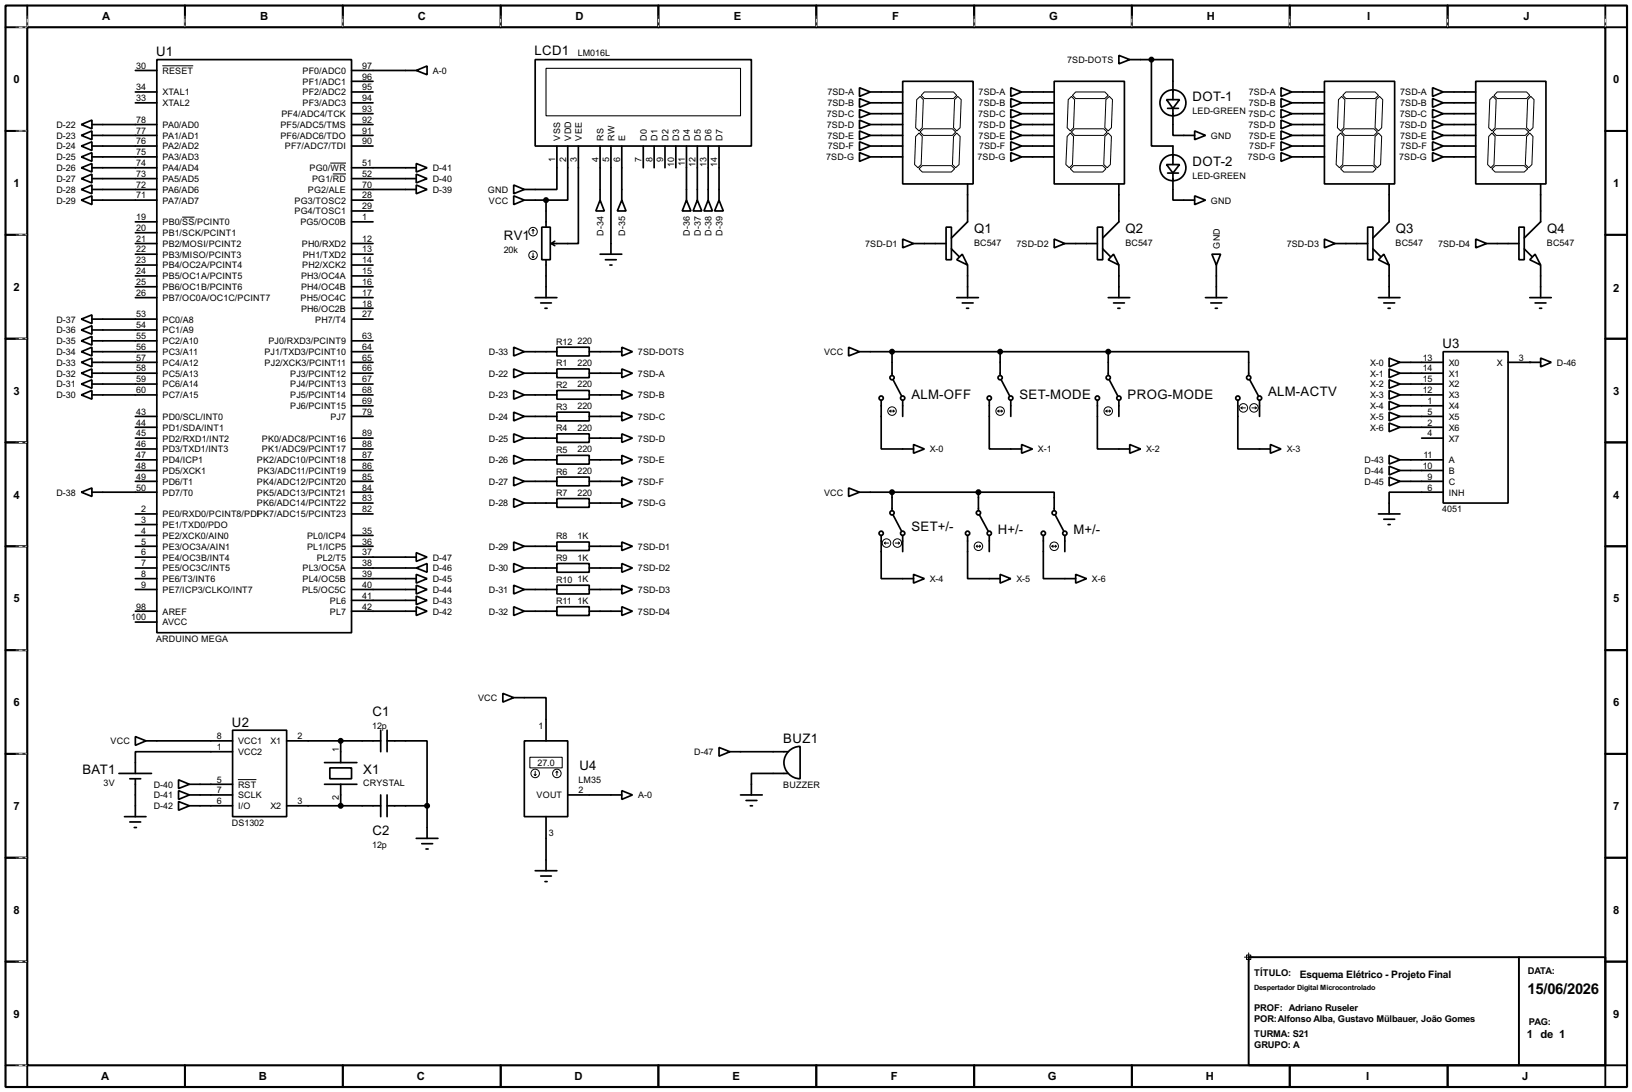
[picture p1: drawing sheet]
<svg xmlns="http://www.w3.org/2000/svg" width="383mm" height="256mm" viewBox="0 0 383 256" stroke-linecap="round" stroke-linejoin="round" font-family="sans-serif">
<path d="M1.3 1.3h381v254h-381zM6.4 6.4h370.8v243.8h-370.8z" fill="none" stroke="#000" stroke-width=".5"/>
<g fill="none" stroke="#000" stroke-width=".45">
<path d="M6.4 1.3v5.1h-5.1M43.5 1.3v5.1M80.6 1.3v5.1M117.7 1.3v5.1M154.7 1.3v5.1M191.8 1.3v5.1M228.9 1.3v5.1M266 1.3v5.1M303.1 1.3v5.1M340.2 1.3v5.1M377.2 1.3v5.1h5.1M1.3 30.8h5.1"/>
<path d="M377.2 30.8h5.1M1.3 55.2h5.1M377.2 55.2h5.1M1.3 79.6h5.1M377.2 79.6h5.1M1.3 103.9h5.1M377.2 103.9h5.1M1.3 128.3h5.1M377.2 128.3h5.1M1.3 152.7h5.1M377.2 152.7h5.1M1.3 177.1h5.1"/>
<path d="M377.2 177.1h5.1M1.3 201.5h5.1M377.2 201.5h5.1M1.3 225.9h5.1M293.4 224.8h83.8v25.4h-83.8zM356.9 224.8v25.4M377.2 225.9h5.1M1.3 250.2h5.1v5.1M43.5 250.2v5.1M80.6 250.2v5.1M117.7 250.2v5.1M154.7 250.2v5.1"/>
<path d="M191.8 250.2v5.1M228.9 250.2v5.1M266 250.2v5.1M303.1 250.2v5.1M340.2 250.2v5.1M382.3 250.2h-5.1v5.1"/>
</g>
<g fill="none" stroke="#fff" stroke-width=".23">
<path d="M3.9 6.4h2.3M6.4 3.9v2.3M43.5 3.9v2.3M80.6 3.9v2.3M117.7 3.9v2.3M154.7 3.9v2.3M191.8 3.9v2.3M228.9 3.9v2.3M266 3.9v2.3M303.1 3.9v2.3M340.2 3.9v2.3M377.2 3.9v2.3"/>
<path d="M3.9 30.8h2.3M3.9 55.2h2.3M3.9 79.6h2.3M3.9 103.9h2.3M3.9 128.3h2.3M3.9 152.7h2.3M3.9 177.1h2.3M3.9 201.5h2.3M3.9 225.9h2.3M3.9 250.2h2.3"/>
</g>
<g fill="none" stroke="#000" stroke-width=".23" stroke-dasharray=".5 1">
<path d="M3.9 6.4h2.3M6.4 3.9v2.3M43.5 3.9v2.3M80.6 3.9v2.3M117.7 3.9v2.3M154.7 3.9v2.3M191.8 3.9v2.3M228.9 3.9v2.3M266 3.9v2.3M303.1 3.9v2.3M340.2 3.9v2.3M377.2 3.9v2.3"/>
<path d="M3.9 30.8h2.3M3.9 55.2h2.3M3.9 79.6h2.3M3.9 103.9h2.3M3.9 128.3h2.3M3.9 152.7h2.3M3.9 177.1h2.3M3.9 201.5h2.3M3.9 225.9h2.3M3.9 250.2h2.3"/>
</g>
<g fill="none" stroke="#000" stroke-width=".23">
<path d="M38.2 15.5h7.2M77.6 38.3h3.7M215.2 32.1l.8-.8 .7 .8-.2 6.6-.8 .7-.8-.7zM215.4 23.4l.8-.7 .8 .7-.3 6.6-.7 .8-.8-.8zM216.2 31l.8-.7h6.8l.8 .7-.8 .8h-6.8zM216.7 38.9h6.9l.7 .8-.7 .7h-6.9l-.7-.7zM217.2 21.6h6.9l.7 .8-.7 .8h-6.9l-.7-.8zM224.3 23.4l.8-.7 .8 .7-.3 6.6-.8 .8-.7-.8zM224.8 31.3l.8 .8-.2 6.6-.8 .7-.8-.7 .3-6.6zM251 23.4l.8-.7 .7 .7-.2 6.6-.8 .8-.7-.8zM251.5 39.7l.8-.8h6.8l.8 .8-.8 .7h-6.8zM251.5 31.3l.8 .8-.3 6.6-.7 .7-.8-.7 .3-6.6z"/>
<path d="M251.8 31l.7-.7h6.9l.8 .7-.8 .8h-6.9zM252.8 21.6h6.8l.8 .8-.8 .8h-6.8l-.8-.8zM259.6 32.1l.8-.8 .8 .8-.3 6.6-.7 .7-.8-.7zM259.9 23.4l.8-.7 .7 .7-.2 6.6-.8 .8-.8-.8zM314.5 23.4l.8-.7 .7 .7-.2 6.6-.8 .8-.7-.8zM315 39.7l.8-.8h6.8l.8 .8-.8 .7h-6.8zM315 31.3l.8 .8-.3 6.6-.7 .7-.8-.7 .3-6.6zM315.3 31l.7-.7h6.9l.8 .7-.8 .8h-6.9zM316.3 21.6h6.8l.8 .8-.8 .8h-6.8l-.8-.8zM323.1 32.1l.8-.8 .8 .8-.3 6.6-.7 .7-.8-.7zM323.4 23.4l.8-.7 .7 .7-.2 6.6-.8 .8-.8-.8zM350.1 23.4l.7-.7 .8 .7-.3 6.6-.7 .8-.8-.8z"/>
<path d="M350.6 39.7l.7-.8h6.9l.8 .8-.8 .7h-6.9zM350.6 31.3l.7 .8-.2 6.6-.8 .7-.7-.7 .2-6.6zM350.8 31l.8-.7h6.8l.8 .7-.8 .8h-6.8zM351.8 21.6h6.9l.8 .8-.8 .8h-6.9l-.7-.8zM359 23.4l.7-.7 .8 .7-.3 6.6-.7 .8-.8-.8zM359.5 31.3l.7 .8-.2 6.6-.8 .7-.8-.7 .3-6.6zM42.8 51h2.9M78.2 40.9h3.1M125.3 53.9v1M125.3 59.5v1M125.3 53.9l-.3 .3M125.3 53.9l.2 .3"/>
<path d="M125 60.3l.3 .2M125.5 60.3l-.2 .2M209.1 96.6h1M209.1 96.6l.3 .2M209.4 96.3l-.3 .3M209.9 96.3l.2 .3M210.1 96.6l-.2 .2M234.5 96.6h1M234.5 96.6l.3 .2M234.8 96.3l-.3 .3M235.3 96.3l.2 .3M235.5 96.6l-.2 .2"/>
<path d="M259.9 96.6h1M259.9 96.6l.3 .2M260.2 96.3l-.3 .3M260.7 96.3l.2 .3M260.9 96.6l-.2 .2M291.6 95.8l.3 .3M291.6 95.8h1.1M291.9 95.6l-.3 .2M294.2 95.8h1M294.9 95.6l.3 .2M295.2 95.8l-.3 .3M207.8 127.6l.3 .2"/>
<path d="M207.8 127.6h1M208.1 127.3l-.3 .3M210.4 127.6h1M211.1 127.3l.3 .3M211.4 127.6l-.3 .2M229.4 128.3h1M229.4 128.3l.3 .3M229.7 128.1l-.3 .2M230.2 128.1l.2 .2M230.4 128.3l-.2 .3M247.2 128.3h1M247.2 128.3l.3 .3"/>
<path d="M247.5 128.1l-.3 .2M248 128.1l.2 .2M248.2 128.3l-.2 .3M124.5 177.9h7.6v2.5h-7.6zM55.9 183.1h4.4M125.5 181.9l.3 .3M125.8 181.2v1M126 181.9l-.2 .3M130.9 181.2l-.3 .2M130.9 181.2l.2 .2M130.9 181.2v1M292.4 224.8h2"/>
<path d="M292.9 224.3h1v1.1h-1zM293.4 223.8v2.1"/>
<circle cx="125.2" cy="60" r="1"/>
<circle cx="125.2" cy="54.4" r="1"/>
<circle cx="209.6" cy="96.6" r="1"/>
<circle cx="235" cy="96.6" r="1"/>
<circle cx="260.4" cy="96.6" r="1"/>
<circle cx="292.1" cy="95.8" r="1"/>
<circle cx="294.6" cy="95.8" r="1"/>
<circle cx="208.3" cy="127.6" r="1"/>
<circle cx="210.8" cy="127.6" r="1"/>
<circle cx="229.9" cy="128.3" r="1"/>
<circle cx="247.7" cy="128.3" r="1"/>
<circle cx="125.7" cy="181.7" r="1"/>
<circle cx="130.8" cy="181.7" r="1"/>
</g>
<g fill="none" stroke="#000" stroke-width=".4">
<path d="M31.8 16.6h5.1M36.9 14h45.7v134.6h-45.7zM82.6 16.6h15.2M82.6 19.1h5.1M97.8 16.6l2.6-1.1v2.1zM125.8 14h50.8v20.3h-50.8zM212.1 19.1h16.6v24.1h-16.6zM247.7 19.1h16.5v24.1h-16.5zM262.9 13l2.6 1-2.6 1zM265.5 14h5.1M270.6 14h5v9.4M270.6 14v20.3h5v4.4"/>
<path d="M311.2 19.1h16.5v24.1h-16.5zM346.8 19.1h16.5v24.1h-16.5zM19.1 29.3l2.5-1.1v2.1zM19.1 31.8l2.5-1v2zM19.1 34.3l2.5-1v2.1zM19.1 36.9l2.5-1v2zM19.1 39.4l2.5-1v2zM21.6 29.3h15.3M21.6 31.8h15.3M21.6 36.9h15.3M21.6 34.3h15.3M21.6 39.4h15.3"/>
<path d="M31.8 24.2h5.1M31.8 21.6h5.1M82.6 24.2h5.1M82.6 26.7h5.1M82.6 29.3h5.1M82.6 31.8h5.1M82.6 21.6h5.1M82.6 34.3h5.1M82.6 39.4h15.2M97.8 38.4l2.6 1-2.6 1zM130.9 34.3v10.2h-7.7M133.4 34.3v12.7h-5.1"/>
<path d="M135.9 34.3v22.9h-6.3M141 34.3v12.7M143.6 34.3v25.4M146.1 34.3v12.7M151.2 34.3v5.1M153.7 34.3v5.1M156.3 34.3v5.1M158.8 34.3v5.1M161.3 34.3v12.7M163.9 34.3v12.7M166.4 34.3v12.7M169 34.3v12.7"/>
<path d="M202 23.2l2.5 1-2.5 1zM202 25.7l2.5 1-2.5 1zM202 28.2l2.5 1.1-2.5 1zM202 30.8l2.5 1-2.5 1zM202 20.6l2.5 1-2.5 1.1zM202 35.9l2.5 1-2.5 1zM202 33.3l2.5 1-2.5 1.1zM204.5 24.2h7.6M204.5 26.7h7.6M204.5 29.3h7.6M204.5 31.8h7.6M204.5 21.6h7.6"/>
<path d="M204.5 36.9h7.6M204.5 34.3h7.6M237.5 23.2l2.6 1-2.6 1zM237.5 25.7l2.6 1-2.6 1zM237.5 28.2l2.6 1.1-2.6 1zM237.5 30.8l2.6 1-2.6 1zM237.5 20.6l2.6 1-2.6 1.1zM237.5 35.9l2.6 1-2.6 1zM237.5 33.3l2.6 1-2.6 1.1zM240.1 24.2h7.6M240.1 26.7h7.6M240.1 29.3h7.6"/>
<path d="M240.1 31.8h7.6M240.1 21.6h7.6M240.1 36.9h7.6M240.1 34.3h7.6M274.1 23.4h3.1l-1.6 2.1zM274.1 38.7h3.1l-1.6 2zM274.4 25.5h2.5M275.6 25.5v6.3h5.1M280.7 30.8l2.6 1-2.6 1zM301 23.2l2.6 1-2.6 1zM301 25.7l2.6 1-2.6 1zM301 28.2l2.6 1.1-2.6 1z"/>
<path d="M301 30.8l2.6 1-2.6 1zM301 20.6l2.6 1-2.6 1.1zM301 35.9l2.6 1-2.6 1zM301 33.3l2.6 1-2.6 1.1zM303.6 24.2h7.6M303.6 26.7h7.6M303.6 29.3h7.6M303.6 31.8h7.6M303.6 21.6h7.6M303.6 36.9h7.6M303.6 34.3h7.6M336.6 23.2l2.5 1-2.5 1z"/>
<path d="M336.6 25.7l2.5 1-2.5 1zM336.6 28.2l2.5 1.1-2.5 1zM336.6 30.8l2.5 1-2.5 1zM336.6 20.6l2.5 1-2.5 1.1zM336.6 35.9l2.5 1-2.5 1zM336.6 33.3l2.5 1-2.5 1.1zM339.1 24.2h7.7M339.1 26.7h7.7M339.1 29.3h7.7M339.1 31.8h7.7M339.1 21.6h7.7M339.1 36.9h7.7"/>
<path d="M339.1 34.3h7.7M19.1 42l2.5-1.1v2.1zM19.1 47l2.5-1v2.1zM19.1 44.5l2.5-1v2zM21.6 42h15.3M21.6 47h15.3M21.6 44.5h15.3M31.8 57.2h5.1M31.8 52.1h5.1M31.8 59.7h5.1M31.8 54.7h5.1M82.6 57.2h5.1"/>
<path d="M82.6 42h15.2M82.6 47h5.1M82.6 44.5h15.2M82.6 52.1h5.1M82.6 59.7h5.1M82.6 49.6h5.1M97.8 43.5l2.6 1-2.6 1zM97.8 40.9l2.6 1.1-2.6 1zM120.7 43.5l2.5 1-2.5 1zM120.7 46l2.5 1-2.5 1.1zM123.2 47h5.1M127.3 53.4h2v7.6h-2z"/>
<path d="M128.3 47v6.4M129.6 57.2l.8 .5M130.4 56.7l-.8 .5M141 47l1 2.6h-2zM141 59.7h5.1M146.1 47l1 2.6h-2zM161.3 47l1.1 2.6h-2.1zM163.9 47l1 2.6h-2zM166.4 47l1 2.6h-2zM169 47l1 2.6h-2.1zM212.1 56.2l2.6 1-2.6 1zM214.7 57.2h7.6"/>
<path d="M222.3 53.4h1.3v7.6h-1.3zM223.6 58.5l1.8 1.8M227.4 43.2v8.9l-3.8 3.8M247.7 56.2l2.5 1-2.5 1zM250.2 57.2h7.7M257.9 53.4h1.2v7.6h-1.2zM259.1 58.5l1.8 1.8M261.7 59.7l1.2 2.6-2.5-1.3zM262.9 43.2v8.9l-3.8 3.8M274.4 40.7h2.5M275.6 40.7v6.3h5.1M280.7 46l2.6 1-2.6 1.1z"/>
<path d="M284.8 59.7h2l-1 2.6zM311.2 56.2l2.5 1-2.5 1zM313.7 57.2h7.7M321.4 53.4h1.2v7.6h-1.2zM322.6 58.5l1.8 1.8M325.2 59.7l1.2 2.6-2.5-1.3zM326.4 43.2v8.9l-3.8 3.8M346.8 56.2l2.5 1-2.5 1zM349.3 57.2h7.6M356.9 53.4h1.3v7.6h-1.3zM358.2 58.5l1.8 1.8M360.7 59.7l1.3 2.6-2.5-1.3z"/>
<path d="M362 43.2v8.9l-3.8 3.8M19.1 77.5l2.5-1v2zM19.1 75l2.5-1v2zM21.6 77.5h15.3M21.6 75h15.3M31.8 62.3h5.1M31.8 64.8h5.1M31.8 67.4h5.1M31.8 69.9h5.1M82.6 75h5.1M82.6 62.3h5.1M82.6 64.8h5.1"/>
<path d="M82.6 67.4h5.1M82.6 69.9h5.1M82.6 72.4h5.1M125.8 69.9h5.1M127.1 71.2h2.5M128.1 72.4h.5M128.3 61v8.9M142.3 61h2.5M143.3 62.3h.5M224.8 61l1.3-1.3 1.3 2.6zM224.8 69.9h5.1M226.1 71.2h2.6"/>
<path d="M227.1 72.4h.5M227.4 62.3v7.6M260.4 69.9h5.1M261.7 71.2h2.5M262.7 72.4h.5M262.9 62.3v7.6M283.3 69.9h5M284.5 71.2h2.6M285.6 72.4h.5M285.8 62.3v7.6M323.9 69.9h5.1M325.2 71.2h2.5"/>
<path d="M326.2 72.4h.5M326.4 62.3v7.6M359.5 69.9h5M360.7 71.2h2.6M361.8 72.4h.5M362 62.3v7.6M19.1 92.8l2.5-1.1v2.1zM19.1 90.2l2.5-1v2zM19.1 87.7l2.5-1v2zM19.1 85.1l2.5-1v2.1zM19.1 82.6l2.5-1v2zM19.1 80.1l2.5-1.1v2.1z"/>
<path d="M21.6 87.7h15.3M21.6 92.8h15.3M21.6 90.2h15.3M21.6 85.1h15.3M21.6 82.6h15.3M21.6 80.1h15.3M31.8 97.8h5.1M82.6 87.7h5.1M82.6 92.8h5.1M82.6 97.8h5.1M82.6 90.2h5.1M82.6 85.1h5.1"/>
<path d="M82.6 82.6h5.1M82.6 80.1h5.1M82.6 95.3h5.1M120.7 86.7l2.5 1-2.5 1zM120.7 91.7l2.5 1.1-2.5 1zM120.7 96.8l2.5 1-2.5 1.1zM120.7 81.6l2.5 1-2.5 1zM123.2 87.7h7.7M123.2 92.8h7.7M123.2 97.8h7.7M123.2 82.6h7.7M130.9 86.7h7.6v2h-7.6z"/>
<path d="M130.9 91.7h7.6v2.1h-7.6zM130.9 96.8h7.6v2.1h-7.6zM130.9 81.6h7.6v2h-7.6zM138.5 87.7h7.6M138.5 92.8h7.6M138.5 97.8h7.6M138.5 82.6h7.6M146.1 86.7l2.5 1-2.5 1zM146.1 91.7l2.5 1.1-2.5 1zM146.1 96.8l2.5 1-2.5 1.1zM146.1 81.6l2.5 1-2.5 1zM199.4 81.6l2.6 1-2.6 1z"/>
<path d="M202 82.6h58.4M207.1 94v11.5h7.6M209.6 82.6v5.6M209.9 89.2l2 3.8M212.1 94v3.8M232.5 94v11.5h7.6M235 82.6v5.6M235.3 89.2l2 3.8M237.5 94v3.8M257.9 94v11.5h7.6M260.4 82.6h33v5.6M260.4 82.6v5.6"/>
<path d="M260.7 89.2l2 3.8M262.9 94v3.8M290.9 94v11.5h7.6M293.7 89.2l2 3.8M296 94v3.8M326.4 84.1l2.6 1-2.6 1.1zM326.4 86.7l2.6 1-2.6 1zM326.4 89.2l2.6 1-2.6 1zM326.4 91.7l2.6 1.1-2.6 1zM326.4 94.3l2.6 1-2.6 1zM326.4 96.8l2.6 1-2.6 1.1zM326.4 99.4l2.6 1-2.6 1z"/>
<path d="M329 87.7h10.1M329 92.8h10.1M329 97.8h10.1M329 90.2h10.1M329 85.1h10.1M329 95.3h10.1M339.1 82.6h15.3v35.6h-15.3zM354.4 85.1h7.6M362 84.1l2.5 1-2.5 1.1zM19.1 115.6l2.5-1v2zM21.6 115.6h15.3M31.8 102.9h5.1"/>
<path d="M31.8 108h5.1M31.8 113.1h5.1M31.8 100.4h5.1M31.8 110.5h5.1M31.8 105.5h5.1M82.6 102.9h5.1M82.6 108h5.1M82.6 113.1h5.1M82.6 118.2h5.1M82.6 115.6h5.1M82.6 110.5h5.1M82.6 105.5h5.1"/>
<path d="M120.7 101.9l2.5 1-2.5 1zM120.7 107l2.5 1-2.5 1zM120.7 112.1l2.5 1-2.5 1zM120.7 117.1l2.5 1.1-2.5 1zM123.2 102.9h7.7M123.2 108h7.7M123.2 113.1h7.7M123.2 118.2h7.7M130.9 101.9h7.6v2h-7.6zM130.9 107h7.6v2h-7.6zM130.9 112.1h7.6v2h-7.6zM130.9 117.1h7.6v2.1h-7.6z"/>
<path d="M138.5 102.9h7.6M138.5 108h7.6M138.5 113.1h7.6M138.5 118.2h7.6M146.1 101.9l2.5 1-2.5 1zM146.1 107l2.5 1-2.5 1zM146.1 112.1l2.5 1-2.5 1zM146.1 117.1l2.5 1.1-2.5 1zM199.4 114.6l2.6 1-2.6 1zM202 115.6h27.9M209.6 115.6v4.3M214.7 104.4l2.5 1.1-2.5 1z"/>
<path d="M229.9 115.6h17.8v4.3M229.9 115.6v4.3M240.1 104.4l2.5 1.1-2.5 1zM265.5 104.4l2.5 1.1-2.5 1zM298.5 104.4l2.5 1.1-2.5 1zM326.4 107l2.6 1-2.6 1zM326.4 109.5l2.6 1-2.6 1.1zM326.4 112.1l2.6 1-2.6 1zM329 108h10.1M329 113.1h10.1M329 100.4h10.1M329 110.5h10.1"/>
<path d="M334.1 102.9h5M339.1 115.6h-12.7v5.1M31.8 128.3h5.1M31.8 133.4h5.1M31.8 138.5h5.1M31.8 130.9h5.1M31.8 135.9h5.1M31.8 120.7h5.1M31.8 123.2h5.1M31.8 125.8h5.1M82.6 128.3h5.1M82.6 133.4h15.2"/>
<path d="M82.6 138.5h15.2M82.6 130.9h15.2M82.6 135.9h15.2M82.6 120.7h5.1M82.6 125.8h5.1M97.8 129.8l2.6 1.1-2.6 1zM97.8 137.5l2.6 1-2.6 1zM97.8 134.9l2.6 1-2.6 1.1zM97.8 133.4l2.6-1v2zM120.7 127.3l2.5 1-2.5 1zM120.7 132.4l2.5 1-2.5 1zM120.7 137.5l2.5 1-2.5 1z"/>
<path d="M123.2 128.3h7.7M123.2 133.4h7.7M123.2 138.5h7.7M130.9 127.3h7.6v2h-7.6zM130.9 132.4h7.6v2h-7.6zM130.9 137.5h7.6v2h-7.6zM138.5 128.3h7.6M138.5 133.4h7.6M138.5 138.5h7.6M146.1 127.3l2.5 1-2.5 1zM146.1 132.4l2.5 1-2.5 1zM146.1 137.5l2.5 1-2.5 1z"/>
<path d="M207.1 125.8v10.1h7.6M209.9 121l2 3.8M212.1 125.8v3.8M214.7 134.9l2.5 1-2.5 1.1zM227.4 125.8v10.1h7.6M230.2 121l2 3.8M232.5 125.8v3.8M235 134.9l2.5 1-2.5 1.1zM245.2 125.8v10.1h7.6M248 121l2 3.8M250.2 125.8v3.8M252.8 134.9l2.5 1-2.5 1.1z"/>
<path d="M323.9 120.7h5.1M325.2 122h2.5M326.2 123.2h.5M31.8 143.6h5.1M31.8 146.1h5.1M82.6 143.6h15.2M82.6 141h15.2M97.8 142.5l2.6 1.1-2.6 1zM97.8 140l2.6 1-2.6 1zM120.7 142.5l2.5 1.1-2.5 1zM123.2 143.6h7.7M130.9 142.5h7.6v2.1h-7.6z"/>
<path d="M138.5 143.6h7.6M146.1 142.5l2.5 1.1-2.5 1zM31.8 173l2.5 1-2.5 1.1zM34.3 174h20.4M54.7 171.5h12.7v20.3h-12.7zM54.7 176.6h-22.9v5.1M67.4 174h22.1M76.3 179.1h7.6M80.1 174v5.1M89.5 171.5v5.1M91 174h9.4v15.3M91 171.5v5.1"/>
<path d="M118.2 162.9l2.5 1-2.5 1zM120.7 163.9h7.6v10.1M123.2 174h10.2v17.8h-10.2zM169 175.6l2.5 1-2.5 1zM171.5 176.6h13.7M185.3 176.4a3.8 3.8 0 0 1 2.7-1.1v7.6a3.8 3.8 0 0 1-3.5-2.3 3.8 3.8 0 0 1 .8-4.2zM28 181.7h7.6M29.3 191.8h5M30.5 182.9h2.6M30.5 193.1h2.6M31.6 194.4h.5M31.8 182.9v8.9"/>
<path d="M42 183.2l2.5 1-2.5 1zM42 185.7l2.5 1-2.5 1.1zM42 188.3l2.5 1-2.5 1zM44.5 189.3h10.2M44.5 184.2h10.2M44.5 186.7h10.2M67.4 189.3h22.1M76.3 184.2h7.6M77.5 180.4h5.1v2.5h-5.1zM80.1 184.2v5.1M89.5 186.7v5.1M91 189.3h9.4"/>
<path d="M91 186.7v5.1M97.8 196.9h5.1M99.1 198.2h2.6M100.1 199.4h.5M100.4 189.3v7.6M128.3 191.8v12.7M133.4 186.7h12.7M146.1 185.7l2.5 1-2.5 1.1zM174 186.7h5.1M175.3 188h2.6M176.3 189.3h.5M185.2 181.7h-8.6v5"/>
<path d="M125.8 204.5h5.1M127.1 205.8h2.5M128.1 207.1h.5"/>
<circle cx="275.6" cy="39.4" r="3.1"/>
<circle cx="275.6" cy="24.2" r="3.1"/>
<circle cx="207" cy="93.5" r=".5"/>
<circle cx="209.6" cy="88.7" r=".5"/>
<circle cx="212.1" cy="93.5" r=".5"/>
<circle cx="232.4" cy="93.5" r=".5"/>
<circle cx="235" cy="88.7" r=".5"/>
<circle cx="237.5" cy="93.5" r=".5"/>
<circle cx="257.8" cy="93.5" r=".5"/>
<circle cx="260.4" cy="88.7" r=".5"/>
<circle cx="262.9" cy="93.5" r=".5"/>
<circle cx="290.8" cy="93.5" r=".5"/>
<circle cx="293.4" cy="88.7" r=".5"/>
<circle cx="295.9" cy="93.5" r=".5"/>
<circle cx="207" cy="125.3" r=".5"/>
<circle cx="209.6" cy="120.5" r=".5"/>
<circle cx="212.1" cy="125.3" r=".5"/>
<circle cx="227.3" cy="125.3" r=".5"/>
<circle cx="229.9" cy="120.5" r=".5"/>
<circle cx="232.4" cy="125.3" r=".5"/>
<circle cx="245.1" cy="125.3" r=".5"/>
<circle cx="247.7" cy="120.5" r=".5"/>
<circle cx="250.2" cy="125.3" r=".5"/>
</g>
<circle cx="359.5" cy="85.1" r=".2" fill="#000"/>
<g fill="#000" stroke="#000" stroke-width=".4">
<circle cx="270.5" cy="14" r=".5"/>
<circle cx="128.3" cy="47" r=".5"/>
<circle cx="209.6" cy="82.6" r=".5"/>
<circle cx="235" cy="82.6" r=".5"/>
<circle cx="260.4" cy="82.6" r=".5"/>
<circle cx="209.6" cy="115.6" r=".5"/>
<circle cx="229.9" cy="115.6" r=".5"/>
<circle cx="80" cy="174" r=".5"/>
<circle cx="80" cy="189.3" r=".5"/>
<circle cx="100.3" cy="189.3" r=".5"/>
</g>
<path d="M128.3 16.1h45.7v11.1h-45.7z" fill="none" stroke="#000" stroke-width=".25"/>
<text font-size="3.9" x="359" y="233.6">15/06/2026</text>
<g font-size="3.5">
<text x="36.7" y="13.2">U1</text>
<text x="125.6" y="12.9">LCD1</text>
<text x="280.2" y="23.8">DOT-1</text>
<text x="280.2" y="39.1">DOT-2</text>
<text x="118.4" y="56.4">RV1</text>
<text x="228.9" y="54.8">Q1</text>
<text x="264.5" y="54.8">Q2</text>
<text x="328" y="54.8">Q3</text>
<text x="363.5" y="54.8">Q4</text>
<text x="339" y="81.8">U3</text>
<text x="214.2" y="93.8">ALM-OFF</text>
<text x="239.6" y="93.8">SET-MODE</text>
<text x="265" y="93.8">PROG-MODE</text>
<text x="298" y="92.9">ALM-ACTV</text>
<text x="214.2" y="124.7">SET+/-</text>
<text x="234.5" y="125.5">H+/-</text>
<text x="252.3" y="125.5">M+/-</text>
<text x="54.5" y="170.7">U2</text>
<text x="87.5" y="168.2">C1</text>
<text x="184.1" y="174.5">BUZ1</text>
<text x="19.4" y="181.8">BAT1</text>
<text x="85.4" y="181.8">X1</text>
<text x="136.2" y="180.9">U4</text>
<text x="87.5" y="196.1">C2</text>
</g>
<g font-size="3">
<text x="24" y="4.6">A</text>
<text x="61.1" y="4.6">B</text>
<text x="98.2" y="4.6">C</text>
<text x="135.2" y="4.6">D</text>
<text x="172.4" y="4.6">E</text>
<text x="209.6" y="4.6">F</text>
<text x="246.5" y="4.6">G</text>
<text x="283.6" y="4.6">H</text>
<text x="321.2" y="4.6">I</text>
<text x="358" y="4.6">J</text>
<text x="3.2" y="19.5">0</text>
<text x="379.1" y="19.5">0</text>
<text x="3.2" y="44">1</text>
<text x="379.1" y="44">1</text>
<text x="3.2" y="68.4">2</text>
<text x="379.1" y="68.6">2</text>
<text x="3.2" y="92.7">3</text>
<text x="379.1" y="92.7">3</text>
<text x="3.2" y="117.1">4</text>
<text x="379.1" y="117.1">4</text>
<text x="3.2" y="141.5">5</text>
<text x="379.1" y="141.5">5</text>
<text x="3.2" y="165.9">6</text>
<text x="379.1" y="165.9">6</text>
<text x="3.2" y="190.3">7</text>
<text x="379.1" y="190.3">7</text>
<text x="3.2" y="214.7">8</text>
<text x="379.1" y="214.7">8</text>
<text x="3.2" y="239.1">9</text>
<text x="379.1" y="239.1">9</text>
<text x="358.8" y="243.9">1 de 1</text>
<text x="23.8" y="253.8">A</text>
<text x="60.8" y="253.8">B</text>
<text x="97.9" y="253.8">C</text>
<text x="135" y="253.8">D</text>
<text x="172.1" y="253.8">E</text>
<text x="209.3" y="253.8">F</text>
<text x="246.2" y="253.8">G</text>
<text x="283.3" y="253.8">H</text>
<text x="321" y="253.8">I</text>
<text x="357.7" y="253.8">J</text>
</g>
<text font-size="2.7" x="305.4" y="229.7">Esquema Elétrico - Projeto Final</text>
<g font-size="2.5">
<text x="294.7" y="229.3">TÍTULO:</text>
<text x="359" y="228.8">DATA:</text>
<text x="294.7" y="240">POR:Alfonso Alba, Gustavo Mülbauer, João Gomes</text>
<text x="294.7" y="237.4">PROF: Adriano Ruseler</text>
<text x="294.7" y="243.6">TURMA: S21</text>
<text x="359.2" y="240.7">PAG:</text>
<text x="294.7" y="246.1">GRUPO: A</text>
</g>
<g font-size="2.4">
<text x="32" y="16.2">30</text>
<text x="38.2" y="17.3">RESET</text>
<text x="71.1" y="17.3">PF0/ADC0</text>
<text x="85.1" y="16.2">97</text>
<text x="101.7" y="17.3">A-0</text>
<text x="135.7" y="13.3">LM016L</text>
<text x="250.8" y="14.8">7SD-DOTS</text>
<text x="32" y="23.7">33</text>
<text x="32" y="21.2">34</text>
<text x="38.2" y="22.4">XTAL1</text>
<text x="71.1" y="22.4">PF2/ADC2</text>
<text x="71.1" y="19.9">PF1/ADC1</text>
<text x="85.1" y="23.7">94</text>
<text x="85.1" y="21.2">95</text>
<text x="85.1" y="18.7">96</text>
<text x="194.4" y="22.4">7SD-A</text>
<text x="230" y="22.4">7SD-A</text>
<text x="293.5" y="22.4">7SD-A</text>
<text x="329" y="22.4">7SD-A</text>
<text x="32" y="28.9">78</text>
<text x="38.2" y="25">XTAL2</text>
<text x="66.1" y="27.5">PF4/ADC4/TCK</text>
<text x="71.1" y="25">PF3/ADC3</text>
<text x="85.1" y="28.9">92</text>
<text x="85.1" y="26.3">93</text>
<text x="194.3" y="27.5">7SD-C</text>
<text x="194.4" y="25">7SD-B</text>
<text x="229.9" y="27.5">7SD-C</text>
<text x="230" y="25">7SD-B</text>
<text x="280.2" y="26.7">LED-GREEN</text>
<text x="293.4" y="27.5">7SD-C</text>
<text x="293.5" y="25">7SD-B</text>
<text x="328.9" y="27.5">7SD-C</text>
<text x="329" y="25">7SD-B</text>
<text x="13.3" y="30">D-22</text>
<text x="13.3" y="32.6">D-23</text>
<text x="13.3" y="35.1">D-24</text>
<text x="32" y="33.9">76</text>
<text x="32" y="31.4">77</text>
<text x="38.2" y="35.1">PA2/AD2</text>
<text x="38.2" y="32.6">PA1/AD1</text>
<text x="38.2" y="30">PA0/AD0</text>
<text x="65.9" y="32.6">PF6/ADC6/TDO</text>
<text x="65.9" y="30">PF5/ADC5/TMS</text>
<text x="66.9" y="35.1">PF7/ADC7/TDI</text>
<text x="85.1" y="33.9">90</text>
<text x="85.1" y="31.4">91</text>
<text x="131.6" y="33" transform="rotate(-90 131.6 33)">VSS</text>
<text x="134.2" y="33" transform="rotate(-90 134.2 33)">VDD</text>
<text x="136.7" y="33" transform="rotate(-90 136.7 33)">VEE</text>
<text x="141.8" y="33" transform="rotate(-90 141.8 33)">RS</text>
<text x="144.3" y="33" transform="rotate(-90 144.3 33)">RW</text>
<text x="146.9" y="33" transform="rotate(-90 146.9 33)">E</text>
<text x="152" y="33" transform="rotate(-90 152 33)">D0</text>
<text x="154.5" y="33" transform="rotate(-90 154.5 33)">D1</text>
<text x="157.1" y="33" transform="rotate(-90 157.1 33)">D2</text>
<text x="159.6" y="33" transform="rotate(-90 159.6 33)">D3</text>
<text x="162.1" y="33" transform="rotate(-90 162.1 33)">D4</text>
<text x="164.7" y="33" transform="rotate(-90 164.7 33)">D5</text>
<text x="167.2" y="33" transform="rotate(-90 167.2 33)">D6</text>
<text x="169.8" y="33" transform="rotate(-90 169.8 33)">D7</text>
<text x="194.3" y="30">7SD-D</text>
<text x="194.4" y="32.6">7SD-E</text>
<text x="194.5" y="35.1">7SD-F</text>
<text x="229.9" y="30">7SD-D</text>
<text x="230" y="32.6">7SD-E</text>
<text x="230.1" y="35.1">7SD-F</text>
<text x="284.5" y="32.6">GND</text>
<text x="293.4" y="30">7SD-D</text>
<text x="293.5" y="32.6">7SD-E</text>
<text x="293.6" y="35.1">7SD-F</text>
<text x="328.9" y="30">7SD-D</text>
<text x="329" y="32.6">7SD-E</text>
<text x="329.1" y="35.1">7SD-F</text>
<text x="13.3" y="37.7">D-25</text>
<text x="13.3" y="40.2">D-26</text>
<text x="32" y="41.6">73</text>
<text x="32" y="39">74</text>
<text x="32" y="36.4">75</text>
<text x="38.2" y="40.2">PA4/AD4</text>
<text x="38.2" y="37.7">PA3/AD3</text>
<text x="72.7" y="40.2">PG0/WR</text>
<text x="85.1" y="39">51</text>
<text x="85.1" y="41.6">52</text>
<text x="101.7" y="40.2">D-41</text>
<text x="130.5" y="38" transform="rotate(-90 130.5 38)">1</text>
<text x="133" y="38" transform="rotate(-90 133 38)">2</text>
<text x="135.5" y="38" transform="rotate(-90 135.5 38)">3</text>
<text x="140.6" y="38" transform="rotate(-90 140.6 38)">4</text>
<text x="143.2" y="38" transform="rotate(-90 143.2 38)">5</text>
<text x="145.7" y="38" transform="rotate(-90 145.7 38)">6</text>
<text x="150.8" y="38" transform="rotate(-90 150.8 38)">7</text>
<text x="153.3" y="38" transform="rotate(-90 153.3 38)">8</text>
<text x="155.9" y="38" transform="rotate(-90 155.9 38)">9</text>
<text x="158.4" y="39.1" transform="rotate(-90 158.4 39.1)">10</text>
<text x="160.9" y="39" transform="rotate(-90 160.9 39)">11</text>
<text x="163.5" y="39.2" transform="rotate(-90 163.5 39.2)">12</text>
<text x="166" y="39.2" transform="rotate(-90 166 39.2)">13</text>
<text x="168.6" y="39.2" transform="rotate(-90 168.6 39.2)">14</text>
<text x="194.2" y="37.7">7SD-G</text>
<text x="229.7" y="37.7">7SD-G</text>
<text x="280.2" y="42">LED-GREEN</text>
<text x="293.2" y="37.7">7SD-G</text>
<text x="328.8" y="37.7">7SD-G</text>
<text x="13.3" y="42.7">D-27</text>
<text x="13.3" y="47.8">D-29</text>
<text x="13.3" y="45.3">D-28</text>
<text x="32" y="46.6">71</text>
<text x="32" y="44.1">72</text>
<text x="38.2" y="47.8">PA7/AD7</text>
<text x="38.2" y="45.3">PA6/AD6</text>
<text x="38.2" y="42.7">PA5/AD5</text>
<text x="69.2" y="47.8">PG3/TOSC2</text>
<text x="72.3" y="45.3">PG2/ALE</text>
<text x="73.3" y="42.7">PG1/RD</text>
<text x="85.1" y="46.6">28</text>
<text x="85.1" y="44.1">70</text>
<text x="101.7" y="45.3">D-39</text>
<text x="101.7" y="42.7">D-40</text>
<text x="114.6" y="45.3">GND</text>
<text x="114.9" y="47.8">VCC</text>
<text x="284.5" y="47.8">GND</text>
<text x="32" y="51.7">19</text>
<text x="38.2" y="52.9">PB0/SS/PCINT0</text>
<text x="69.2" y="50.4">PG4/TOSC1</text>
<text x="70.6" y="52.9">PG5/OC0B</text>
<text x="85.1" y="51.7">1</text>
<text x="85.1" y="49.2">29</text>
<text x="32" y="54.3">20</text>
<text x="32" y="56.8">21</text>
<text x="32" y="59.3">22</text>
<text x="38.2" y="55.4">PB1/SCK/PCINT1</text>
<text x="38.2" y="58">PB2/MOSI/PCINT2</text>
<text x="70.9" y="58">PH0/RXD2</text>
<text x="85.1" y="56.8">12</text>
<text x="85.1" y="59.3">13</text>
<text x="118.4" y="59.4">20k</text>
<text x="141.8" y="55.4" transform="rotate(-90 141.8 55.4)">D-34</text>
<text x="146.9" y="55.4" transform="rotate(-90 146.9 55.4)">D-35</text>
<text x="162.1" y="55.4" transform="rotate(-90 162.1 55.4)">D-36</text>
<text x="164.7" y="55.4" transform="rotate(-90 164.7 55.4)">D-37</text>
<text x="167.2" y="55.4" transform="rotate(-90 167.2 55.4)">D-38</text>
<text x="169.8" y="55.4" transform="rotate(-90 169.8 55.4)">D-39</text>
<text x="203.3" y="58">7SD-D1</text>
<text x="228.9" y="57.7">BC547</text>
<text x="238.9" y="58">7SD-D2</text>
<text x="264.4" y="57.7">BC547</text>
<text x="286.6" y="58.4" transform="rotate(-90 286.6 58.4)">GND</text>
<text x="302.4" y="58">7SD-D3</text>
<text x="327.9" y="57.7">BC547</text>
<text x="337.9" y="58">7SD-D4</text>
<text x="363.5" y="57.7">BC547</text>
<text x="32" y="61.9">23</text>
<text x="32" y="64.4">24</text>
<text x="38.2" y="60.5">PB3/MISO/PCINT3</text>
<text x="38.2" y="63.1">PB4/OC2A/PCINT4</text>
<text x="38.2" y="65.6">PB5/OC1A/PCINT5</text>
<text x="70.7" y="65.6">PH3/OC4A</text>
<text x="71" y="63.1">PH2/XCK2</text>
<text x="71.1" y="60.5">PH1/TXD2</text>
<text x="85.1" y="61.9">14</text>
<text x="85.1" y="64.4">15</text>
<text x="32" y="67">25</text>
<text x="32" y="69.5">26</text>
<text x="38.2" y="68.1">PB6/OC1B/PCINT6</text>
<text x="38.2" y="70.7">PB7/OC0A/OC1C/PCINT7</text>
<text x="70.6" y="70.7">PH5/OC4C</text>
<text x="70.7" y="68.1">PH4/OC4B</text>
<text x="85.1" y="67">16</text>
<text x="85.1" y="69.5">17</text>
<text x="85.1" y="72">18</text>
<text x="13.3" y="75.8">D-37</text>
<text x="32" y="74.6">53</text>
<text x="32" y="77.1">54</text>
<text x="38.2" y="75.8">PC0/A8</text>
<text x="70.7" y="73.2">PH6/OC2B</text>
<text x="74.1" y="75.8">PH7/T4</text>
<text x="85.1" y="74.6">27</text>
<text x="13.3" y="83.4">D-34</text>
<text x="13.3" y="80.8">D-35</text>
<text x="13.3" y="78.3">D-36</text>
<text x="32" y="79.7">55</text>
<text x="32" y="82.2">56</text>
<text x="38.2" y="78.3">PC1/A9</text>
<text x="38.2" y="80.8">PC2/A10</text>
<text x="38.2" y="83.4">PC3/A11</text>
<text x="62.1" y="83.4">PJ1/TXD3/PCINT10</text>
<text x="63.1" y="80.8">PJ0/RXD3/PCINT9</text>
<text x="85.1" y="79.7">63</text>
<text x="85.1" y="82.2">64</text>
<text x="114.9" y="83.4">D-33</text>
<text x="130.7" y="81">R12</text>
<text x="135.7" y="80.8">220</text>
<text x="149.9" y="83.4">7SD-DOTS</text>
<text x="193.6" y="83.4">VCC</text>
<text x="13.3" y="88.5">D-32</text>
<text x="13.3" y="85.9">D-33</text>
<text x="32" y="84.7">57</text>
<text x="32" y="87.3">58</text>
<text x="32" y="89.8">59</text>
<text x="38.2" y="85.9">PC4/A12</text>
<text x="38.2" y="88.5">PC5/A13</text>
<text x="62.2" y="85.9">PJ2/XCK3/PCINT11</text>
<text x="68.2" y="88.5">PJ3/PCINT12</text>
<text x="85.1" y="84.7">65</text>
<text x="85.1" y="87.3">66</text>
<text x="85.1" y="89.8">67</text>
<text x="114.9" y="88.5">D-22</text>
<text x="130.7" y="86.1">R1</text>
<text x="135.7" y="86">220</text>
<text x="149.9" y="88.5">7SD-A</text>
<text x="321.9" y="85.9">X-0</text>
<text x="321.9" y="88.5">X-1</text>
<text x="334.3" y="84.7">13</text>
<text x="334.3" y="87.3">14</text>
<text x="334.3" y="89.8">15</text>
<text x="340.4" y="85.9">X0</text>
<text x="340.4" y="88.5">X1</text>
<text x="351.7" y="85.9">X</text>
<text x="356.9" y="84.7">3</text>
<text x="365.8" y="85.9">D-46</text>
<text x="13.3" y="93.6">D-30</text>
<text x="13.3" y="91">D-31</text>
<text x="32" y="92.4">60</text>
<text x="38.2" y="91">PC6/A14</text>
<text x="38.2" y="93.6">PC7/A15</text>
<text x="68.2" y="91">PJ4/PCINT13</text>
<text x="68.2" y="93.6">PJ5/PCINT14</text>
<text x="85.1" y="92.4">68</text>
<text x="85.1" y="94.9">69</text>
<text x="114.9" y="93.6">D-23</text>
<text x="130.7" y="91.1">R2</text>
<text x="135.7" y="91">220</text>
<text x="149.9" y="93.6">7SD-B</text>
<text x="321.9" y="91">X-2</text>
<text x="321.9" y="93.6">X-3</text>
<text x="334.3" y="92.4">12</text>
<text x="335.5" y="94.9">1</text>
<text x="340.4" y="91">X2</text>
<text x="340.4" y="93.6">X3</text>
<text x="32" y="97.4">43</text>
<text x="32" y="100">44</text>
<text x="38.2" y="98.6">PD0/SCL/INT0</text>
<text x="38.2" y="101.2">PD1/SDA/INT1</text>
<text x="68.2" y="96.1">PJ6/PCINT15</text>
<text x="77.6" y="98.6">PJ7</text>
<text x="85.1" y="97.4">79</text>
<text x="114.9" y="98.6">D-24</text>
<text x="130.7" y="96.2">R3</text>
<text x="130.7" y="101.3">R4</text>
<text x="135.7" y="96.1">220</text>
<text x="135.7" y="101.2">220</text>
<text x="149.9" y="98.6">7SD-C</text>
<text x="321.9" y="96.1">X-4</text>
<text x="321.9" y="98.6">X-5</text>
<text x="321.9" y="101.2">X-6</text>
<text x="335.5" y="97.4">5</text>
<text x="335.5" y="100">2</text>
<text x="340.4" y="96.1">X4</text>
<text x="340.4" y="98.6">X5</text>
<text x="340.4" y="101.2">X6</text>
<text x="32" y="102.5">45</text>
<text x="32" y="105.1">46</text>
<text x="32" y="107.6">47</text>
<text x="38.2" y="103.7">PD2/RXD1/INT2</text>
<text x="38.2" y="106.3">PD3/TXD1/INT3</text>
<text x="61.5" y="106.3">PK1/ADC9/PCINT17</text>
<text x="61.5" y="103.7">PK0/ADC8/PCINT16</text>
<text x="85.1" y="107.6">87</text>
<text x="85.1" y="105.1">88</text>
<text x="85.1" y="102.5">89</text>
<text x="114.9" y="103.7">D-25</text>
<text x="130.7" y="106.4">R5</text>
<text x="135.7" y="106.3">220</text>
<text x="149.9" y="103.7">7SD-D</text>
<text x="218.5" y="106.3">X-0</text>
<text x="243.9" y="106.3">X-1</text>
<text x="269.3" y="106.3">X-2</text>
<text x="302.3" y="106.3">X-3</text>
<text x="334.5" y="107.6">11</text>
<text x="335.5" y="102.5">4</text>
<text x="340.4" y="103.7">X7</text>
<text x="32" y="110.1">48</text>
<text x="32" y="112.7">49</text>
<text x="38.2" y="108.8">PD4/ICP1</text>
<text x="38.2" y="111.3">PD5/XCK1</text>
<text x="38.2" y="113.9">PD6/T1</text>
<text x="60.4" y="113.9">PK4/ADC12/PCINT20</text>
<text x="60.4" y="108.8">PK2/ADC10/PCINT18</text>
<text x="60.5" y="111.3">PK3/ADC11/PCINT19</text>
<text x="85.1" y="112.7">85</text>
<text x="85.1" y="110.1">86</text>
<text x="114.9" y="108.8">D-26</text>
<text x="114.9" y="113.9">D-27</text>
<text x="130.7" y="111.5">R6</text>
<text x="135.7" y="111.4">220</text>
<text x="149.9" y="108.8">7SD-E</text>
<text x="149.9" y="113.9">7SD-F</text>
<text x="320.6" y="108.8">D-43</text>
<text x="320.6" y="111.3">D-44</text>
<text x="320.6" y="113.9">D-45</text>
<text x="334.3" y="110.1">10</text>
<text x="335.5" y="112.7">9</text>
<text x="340.4" y="108.8">A</text>
<text x="340.4" y="111.3">B</text>
<text x="340.4" y="113.9">C</text>
<text x="13.3" y="116.4">D-38</text>
<text x="32" y="115.2">50</text>
<text x="38.2" y="116.4">PD7/T0</text>
<text x="60.4" y="119">PK6/ADC14/PCINT22</text>
<text x="60.4" y="116.4">PK5/ADC13/PCINT21</text>
<text x="85.1" y="117.8">83</text>
<text x="85.1" y="115.2">84</text>
<text x="114.9" y="119">D-28</text>
<text x="130.7" y="116.5">R7</text>
<text x="135.7" y="116.4">220</text>
<text x="149.9" y="119">7SD-G</text>
<text x="193.6" y="116.4">VCC</text>
<text x="335.5" y="115.2">6</text>
<text x="340.4" y="116.4">INH</text>
<text x="33.2" y="120.3">2</text>
<text x="33.2" y="122.8">3</text>
<text x="33.2" y="125.4">4</text>
<text x="38.2" y="121.5">PE0/RXD0/PCINT8/PDIPK7/ADC15/PCINT23</text>
<text x="38.2" y="124">PE1/TXD0/PDO</text>
<text x="85.1" y="125.4">35</text>
<text x="85.1" y="120.3">82</text>
<text x="338.9" y="120.4">4051</text>
<text x="33.2" y="127.9">5</text>
<text x="33.2" y="130.5">6</text>
<text x="38.2" y="126.6">PE2/XCK0/AIN0</text>
<text x="38.2" y="129.1">PE3/OC3A/AIN1</text>
<text x="38.2" y="131.7">PE4/OC3B/INT4</text>
<text x="72.1" y="126.6">PL0/ICP4</text>
<text x="72.1" y="129.1">PL1/ICP5</text>
<text x="74.4" y="131.7">PL2/T5</text>
<text x="85.1" y="127.9">36</text>
<text x="85.1" y="130.5">37</text>
<text x="101.7" y="131.7">D-47</text>
<text x="114.9" y="129.1">D-29</text>
<text x="130.7" y="126.7">R8</text>
<text x="130.7" y="131.8">R9</text>
<text x="135.7" y="126.6">1K</text>
<text x="135.7" y="131.7">1K</text>
<text x="149.9" y="129.1">7SD-D1</text>
<text x="33.2" y="133">7</text>
<text x="33.2" y="135.5">8</text>
<text x="38.2" y="134.2">PE5/OC3C/INT5</text>
<text x="38.2" y="136.7">PE6/T3/INT6</text>
<text x="71.1" y="134.2">PL3/OC5A</text>
<text x="71.1" y="136.7">PL4/OC5B</text>
<text x="85.1" y="133">38</text>
<text x="85.1" y="135.5">39</text>
<text x="101.7" y="136.7">D-45</text>
<text x="101.7" y="134.2">D-46</text>
<text x="114.9" y="134.2">D-30</text>
<text x="130.7" y="136.9">R10</text>
<text x="135.7" y="136.8">1K</text>
<text x="149.9" y="134.2">7SD-D2</text>
<text x="218.5" y="136.7">X-4</text>
<text x="238.8" y="136.7">X-5</text>
<text x="256.6" y="136.7">X-6</text>
<text x="32" y="143.2">98</text>
<text x="33.2" y="138.1">9</text>
<text x="38.2" y="139.3">PE7/ICP3/CLKO/INT7</text>
<text x="71" y="139.3">PL5/OC5C</text>
<text x="77.5" y="141.8">PL6</text>
<text x="85.1" y="138.1">40</text>
<text x="85.1" y="140.6">41</text>
<text x="85.1" y="143.2">42</text>
<text x="101.7" y="141.8">D-43</text>
<text x="101.7" y="139.3">D-44</text>
<text x="114.9" y="139.3">D-31</text>
<text x="130.7" y="141.9">R11</text>
<text x="135.7" y="141.8">1K</text>
<text x="149.9" y="139.3">7SD-D3</text>
<text x="30.9" y="145.7">100</text>
<text x="38.2" y="144.4">AREF</text>
<text x="38.2" y="146.9">AVCC</text>
<text x="77.5" y="144.4">PL7</text>
<text x="101.7" y="144.4">D-42</text>
<text x="114.9" y="144.4">D-32</text>
<text x="149.9" y="144.4">7SD-D4</text>
<text x="36.7" y="150.8">ARDUINO MEGA</text>
<text x="112.3" y="164.7">VCC</text>
<text x="51" y="173.6">8</text>
<text x="69.9" y="173.6">2</text>
<text x="87.5" y="171.2">12p</text>
<text x="126.5" y="171.1">1</text>
<text x="26" y="174.8">VCC</text>
<text x="51" y="176.2">1</text>
<text x="55.9" y="174.8">VCC1</text>
<text x="55.9" y="177.4">VCC2</text>
<text x="63.5" y="174.8">X1</text>
<text x="79.7" y="176.6" transform="rotate(-90 79.7 176.6)">1</text>
<text x="126.3" y="179.9">27.0</text>
<text x="163.1" y="177.4">D-47</text>
<text x="24.4" y="184.7">3V</text>
<text x="36.1" y="185">D-40</text>
<text x="51" y="183.8">5</text>
<text x="55.9" y="185">RST</text>
<text x="85.3" y="184.7">CRYSTAL</text>
<text x="135.9" y="183.9">LM35</text>
<text x="184" y="185.1">BUZZER</text>
<text x="36.1" y="187.5">D-41</text>
<text x="36.1" y="190.1">D-42</text>
<text x="51" y="186.3">7</text>
<text x="51" y="188.9">6</text>
<text x="55.9" y="187.5">SCLK</text>
<text x="55.9" y="190.1">I/O</text>
<text x="63.5" y="190.1">X2</text>
<text x="69.9" y="188.9">3</text>
<text x="79.7" y="187.9" transform="rotate(-90 79.7 187.9)">2</text>
<text x="126.1" y="187.5">VOUT</text>
<text x="135.9" y="186.3">2</text>
<text x="149.9" y="187.5">A-0</text>
<text x="54.5" y="194">DS1302</text>
<text x="129" y="196.4">3</text>
<text x="87.5" y="199.1">12p</text>
</g>
<text font-size="1.9" x="294.7" y="232.5">Despertador Digital Microcontrolado</text>
</svg>
